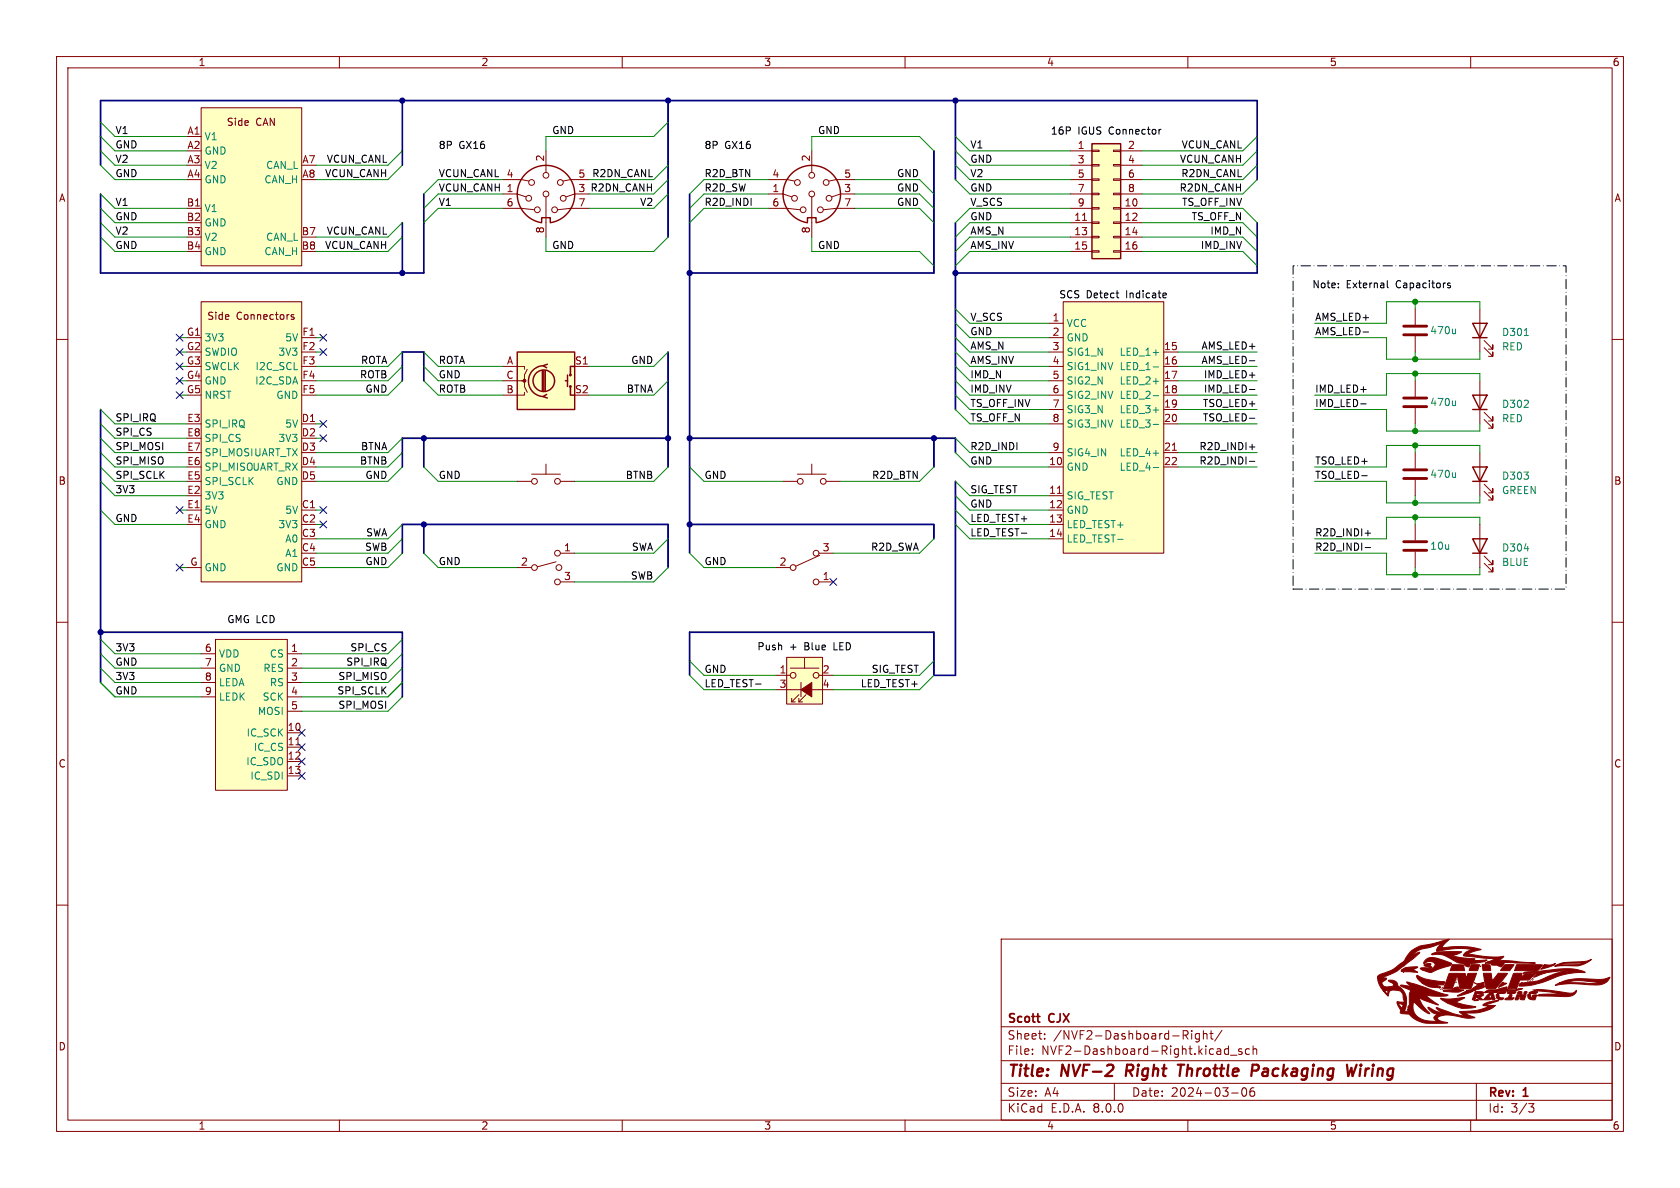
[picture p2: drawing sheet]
<svg xmlns="http://www.w3.org/2000/svg" width="297mm" height="210mm" viewBox="0 0 297 210" stroke-linecap="round" stroke-linejoin="round" font-family="sans-serif">
<path d="M0 0h297v210h-297z" fill="#fff" stroke="#fff" stroke-width=".18"/>
<g fill="none" stroke="#840000" stroke-width=".18">
<path d="M10 10h277v190h-277zM12 12h273v186h-273zM60 10v2M110 10v2M160 10v2M210 10v2M260 10v2M10 60h2M250.2 54.6v2.8M250.2 59.4v2.8M261.6 54.6v7.6M285 60h2"/>
<path d="M250.2 67.3v2.8M250.2 72.1v2.8M261.6 67.3v7.6M262.4 74.2l1.5 1.5v-.8v.8h-.8M262.4 72.9l1.5 1.5v-.7v.7h-.8M262.4 61.5l1.5 1.5v-.8v.8h-.8M262.4 60.2l1.5 1.5v-.7v.7h-.8M250.2 80v2.8M250.2 84.8v2.8M250.2 92.7v2.8M250.2 97.5v2.8M261.6 80v7.6"/>
<path d="M261.6 92.7v7.6M262.4 99.6l1.5 1.5v-.8v.8h-.8M262.4 98.3l1.5 1.5v-.7v.7h-.8M262.4 86.9l1.5 1.5v-.8v.8h-.8M262.4 85.6l1.5 1.5v-.7v.7h-.8M10 110h2M285 110h2M10 160h2M285 160h2M177 166h108v32h-108zM60 198v2M110 198v2"/>
<path d="M160 198v2M177 194.5h108M177 191.5h108M177 187.5h108M177 181.5h108M182.5 186.3v.1M182.5 185.5v.1M184.7 183.6v.1M184.7 182.8v.1M197 191.5v3M209.5 183l.5 .7M210 182.3v.5"/>
<path d="M210 198v2M210.7 182.2v.1M210.7 182.7v1M212 182.7v1.2l-.3 .3-.3-.1M212 182.8l-.4-.1-.3 .3v.4l.2 .2h.5M212.7 182.8l.3-.1 .3 .1 .1 .9M212.7 182.2v1.5M213.9 182.7h.6M214.1 182.2v1.3l.4 .2M216 182.1l-1.3 2M217.2 184.9v1.5M217.2 185.5l-.5-.1-.2 .3v.4l.1 .2h.6"/>
<path d="M217.5 186.5h1.2M217.7 193.2h1.2M219.5 185.5l-.3-.1-.2 .2v.2l.5 .2v.3h-.5M219.7 192.4l.2-.1a.81 .81 0 0 1 .6 .6 .81 .81 0 0 1-.3 .8l-.2 .1a.81 .81 0 0 1-.3-1.4zM220.9 185.5l-.4-.1-.3 .3v.4l.1 .2h.6M221.5 185.5l.2-.1 .4 .1 .1 .9M221.5 184.9v1.5M221.7 192.3a.59 .59 0 0 0-.7 .6v.6l.1 .2 .4 .1 .2-.1 .1-.5-.1-.3h-.5l-.2 .3M260 198v2M261 191.5v6.5M270.2 195.1h1l-.5 .6 .4 .1 .1 .5-.3 .3h-.4"/>
</g>
<path d="M199.1 189.3h.8M199.3 188.2l-.3 2M208.2 188.2h1.2M208.8 188.2l-.3 2M221.3 189.3h.8a.55 .55 0 0 0 .4-.5 .55 .55 0 0 0-.3-.6h-.7l-.3 2M239.8 188.2l-.7 2-.2-1.4-.6 1.4M240.5 188.9l-.2 1.3M240.6 188.2v.2M240.6 188.2l-.1 .1 .1 .1M240.6 188.2l.1 .1-.1 .1" fill="none" stroke="#840000" stroke-width=".4"/>
<path d="M260.3 57.2h2.6l-1.3 2.5zM260.3 59.7h2.6M260.3 69.9h2.6l-1.3 2.5zM260.3 72.4h2.6M260.3 95.3h2.6l-1.3 2.5zM260.3 82.6h2.6l-1.3 2.5zM260.3 97.8h2.6M260.3 85.1h2.6" fill="none" stroke="#840000" stroke-width=".25"/>
<path d="M257.3 58.2v.8M257.3 58.9l-.2 .1M269.5 59.3h.7M257.3 70.9v.8M257.3 71.6l-.2 .1M257.3 83.6v.8M257.3 84.3l-.2 .1M269.5 97h.8" fill="none" stroke="#008484" stroke-width=".18"/>
<path d="M248.2 59.2h4M248.2 57.7h4M248.2 71.9h4M248.2 70.4h4M248.2 97.3h4M248.2 95.8h4M248.2 84.6h4M248.2 83.1h4" fill="none" stroke="#840000" stroke-width=".51"/>
<path d="M188 53.3h17.7v44.5h-17.7z" fill="#ffffc2"/>
<g fill="none" stroke="#840000" stroke-width=".18">
<path d="M185.4 57.2h2.6M185.4 59.7h2.6M188 53.3h17.7v44.5h-17.7zM185.4 62.2h2.6M185.4 64.8h2.6M185.4 67.3h2.6M185.4 69.9h2.6M185.4 72.4h2.6M185.4 74.9h2.6M205.7 62.2h2.6M205.7 64.8h2.6M205.7 67.3h2.6"/>
<path d="M205.7 69.9h2.6M205.7 72.4h2.6M205.7 74.9h2.6M207.3 79.6h.7M185.4 82.6h2.6M185.4 87.6h2.6M185.4 90.2h2.6M185.4 92.7h2.6M185.4 95.3h2.6M185.4 80h2.6M186.9 87.2h.8M205.7 82.6h2.6"/>
<path d="M205.7 80h2.6"/>
</g>
<path d="M203.9 64.9h.9M203.9 69.9h.9M203.9 75h.9M197.6 95.3h.9M203.9 82.6h.9" fill="none" stroke="#008484" stroke-width=".18"/>
<path d="M197.3 51.8h.5M197.7 52.6h.1M205.8 51.8l.3 .1 .1 .2-.6 .1M206.1 52.6h-.3" fill="none" stroke="#000" stroke-width=".18"/>
<path d="M38.1 113h12.7v26.7h-12.7z" fill="#ffffc2"/>
<g fill="none" stroke="#840000" stroke-width=".18">
<path d="M35.6 115.6h2.5M35.6 118.1h2.5M38.1 113h12.7v26.7h-12.7zM50.8 115.6h2.5M50.8 118.1h2.5M35.6 120.7h2.5M35.6 123.2h2.5M50.8 129.5h2.5M50.8 132.1h2.5M50.8 134.6h2.5M50.8 137.2h2.5M50.8 120.7h2.5"/>
<path d="M50.8 123.2h2.5M50.8 125.7h2.5M52.3 131.7h.7"/>
</g>
<path d="M35.6 53.3h17.7v49.6h-17.7z" fill="#ffffc2"/>
<path d="M35.6 53.3h17.7v49.6h-17.7zM51.9 55.7l-.3-.1-.1 .2v.2l.4 .1v.3h-.4M53.3 59.7h2.6M53.3 74.9h2.6M33 90.2h2.6M53.3 90.2h2.6M33 100.3h2.6" fill="none" stroke="#840000" stroke-width=".18"/>
<path d="M35.6 19.1h17.7v27.9h-17.7z" fill="#ffffc2"/>
<g fill="none" stroke="#840000" stroke-width=".18">
<path d="M35.6 19.1h17.7v27.9h-17.7zM33 24.1h2.6M33 36.8h2.6M138.4 85.1h2.6M141 83.8h5M143.5 82v1.8M146 85.1h2.6"/>
<circle cx="141.5" cy="85.1" r=".51"/>
<circle cx="145.5" cy="85.1" r=".51"/>
</g>
<path d="M139.1 116.2h6.3v8.3h-6.3z" fill="#ffffc2"/>
<g fill="none" stroke="#840000" stroke-width=".18">
<path d="M88.9 36.8h3.3l2.3 .3M88.9 31.8h3.3l1.3 .2M88.9 34.3h2.5l1.6 .5M96.5 26.7v3.8M96.5 34.8v7.1M101.6 34.3l-1.5 .5M104.1 36.8h-3.3l-2.2 .3M104.1 31.8h-3.3l-1.2 .2M135.9 36.8h3.3l2.3 .3M135.9 31.8h3.3l1.3 .2M135.9 34.3h2.5l1.6 .5M143.5 26.7v3.8"/>
<path d="M143.5 34.8v7.1M151.1 36.8h-3.3l-2.3 .3M151.1 31.8h-3.3l-1.2 .2M151.1 34.3h-2.5l-1.5 .5M91.4 85.1h2.6M94 83.8h5.1M96.5 82v1.8M98.3 99.3l-3.3 .9M99.1 97.8h2.5M99.1 85.1h2.5M144.8 97.8h2.5M144.9 98.2l-4.2 1.9"/>
<path d="M91.4 100.3h2.6M99.1 102.9h2.5M137.2 119.4h2.5M137.2 100.3h2.5M139.1 116.2h6.3v8.3h-6.3zM139.7 118.1h5.1M142.2 116.3v1.8M144.8 119.4h2.5M144.8 102.9h2.5M137.2 121.9h10.1M140 123.4v.7h.6M141.2 123.4v.7h.7"/>
<path d="M141.2 122.8l-1.2 1.3M141.6 120.7v2.5M142.5 122.8l-1.3 1.3"/>
<circle cx="93.5" cy="35.1" r=".51"/>
<circle cx="94" cy="32.3" r=".51"/>
<circle cx="95" cy="37.1" r=".51"/>
<circle cx="96.5" cy="31" r=".51"/>
<circle cx="96.5" cy="34.3" r=".51"/>
<circle cx="98" cy="37.1" r=".51"/>
<circle cx="99.1" cy="32.3" r=".51"/>
<circle cx="99.6" cy="35.1" r=".51"/>
<circle cx="140.5" cy="35.1" r=".51"/>
<circle cx="141" cy="32.3" r=".51"/>
<circle cx="142" cy="37.1" r=".51"/>
<circle cx="143.5" cy="34.3" r=".51"/>
<circle cx="143.5" cy="31" r=".51"/>
<circle cx="145" cy="37.1" r=".51"/>
<circle cx="146.1" cy="32.3" r=".51"/>
<circle cx="146.6" cy="35.1" r=".51"/>
<circle cx="94.5" cy="85.1" r=".51"/>
<circle cx="98.6" cy="97.8" r=".51"/>
<circle cx="98.6" cy="85.1" r=".51"/>
<circle cx="144.3" cy="97.8" r=".51"/>
<circle cx="94.5" cy="100.3" r=".51"/>
<circle cx="98.6" cy="102.9" r=".51"/>
<circle cx="98.8" cy="100.3" r=".51"/>
<circle cx="140.2" cy="119.4" r=".51"/>
<circle cx="140.2" cy="100.3" r=".51"/>
<circle cx="144.3" cy="119.4" r=".51"/>
<circle cx="144.3" cy="102.9" r=".51"/>
</g>
<path d="M141.6 121.9l1.9-1.2v2.5z" fill="#840000" stroke="#840000" stroke-width=".18"/>
<path d="M95.8 39.2v-.7h1.5v.7M97.3 39.4a5.1 5.1 0 0 0 3.5-7.9 5.1 5.1 0 0 0-8.6 .1 5.1 5.1 0 0 0 3.6 7.8M142.7 39.2v-.7h1.6v.7M144.3 39.4a5.1 5.1 0 0 0 3.5-7.9 5.1 5.1 0 0 0-8.6 .1 5.1 5.1 0 0 0 3.5 7.8" fill="none" stroke="#840000" stroke-width=".25"/>
<path d="M91.4 62.2h10.2v10.2h-10.2z" fill="#ffffc2"/>
<g fill="none" stroke="#840000" stroke-width=".25">
<path d="M91.4 62.2h10.2v10.2h-10.2zM95.9 65.5v3.6M96.1 64.6a2.73 2.73 0 0 0-2.7 2.8 2.73 2.73 0 0 0 2.7 2.7M96.1 65.5v3.6M96.4 65.5v3.6M96.6 69.7l-.6 .4 .8 .3M96.8 64.4l-.8 .2 .6 .4M99.9 67.3h.4M100.3 66.3v2M100.8 68.3v1.6h.8M101.6 64.8h-.8v1.5"/>
<circle cx="96.1" cy="67.3" r="1.9"/>
<circle cx="100.8" cy="68.3" r=".13"/>
<circle cx="100.8" cy="66.3" r=".13"/>
</g>
<circle cx="92.7" cy="67.3" r=".25" fill="#840000" stroke="#840000" stroke-width=".18"/>
<path d="M88.9 64.8h3.8v.5M88.9 67.3h3.8v1l.5 1M92.7 69.3v.6h-3.8M93.2 65.3l-.5 1v1h-.5M101.6 64.8h2.5" fill="none" stroke="#840000" stroke-width=".18"/>
<path d="M193 25.4h5.1v20.3h-5.1z" fill="#ffffc2"/>
<g fill="none" stroke="#840000" stroke-width=".18">
<path d="M189.2 26.7h3.8M189.2 36.8h3.8M189.2 39.4h3.8M189.2 29.2h3.8M189.2 31.8h3.8M189.2 34.3h3.8M191.4 39h.7M193 39.2h1.3v.3h-1.3zM193 36.7h1.3v.3h-1.3zM193 34.2h1.3v.2h-1.3zM193 31.6h1.3v.3h-1.3zM193 29.1h1.3v.2h-1.3z"/>
<path d="M193 26.5h1.3v.3h-1.3zM196.8 39.2h1.3v.3h-1.3zM196.8 36.7h1.3v.3h-1.3zM196.8 34.2h1.3v.2h-1.3zM196.8 31.6h1.3v.3h-1.3zM196.8 29.1h1.3v.2h-1.3zM196.8 26.5h1.3v.3h-1.3zM198.1 26.7h3.8M198.1 36.8h3.8M198.1 39.4h3.8M198.1 29.2h3.8M198.1 31.8h3.8"/>
<path d="M198.1 34.3h3.8M189.2 41.9h3.8M189.2 44.5h3.8M193 44.3h1.3v.3h-1.3zM193 41.8h1.3v.2h-1.3zM196.8 44.3h1.3v.3h-1.3zM196.8 41.8h1.3v.2h-1.3zM198.1 41.9h3.8M198.1 44.5h3.8"/>
</g>
<path d="M193 25.4h5.1v20.3h-5.1z" fill="none" stroke="#840000" stroke-width=".25"/>
<g fill="#840000" stroke="#840000" stroke-width=".18">
<path d="M260.7 173.7l.1 .1z"/>
<path d="M260.8 173.8l.2 .1z"/>
<path d="M257.4 173.6v.1z"/>
<path d="M256.7 170.5l2 .1 .2 1h-2.5z"/>
<path d="M261.8 170.8l-.1 .1z"/>
<path d="M265.7 173.6l.1 .2z"/>
<path d="M269.5 175.3h.5a.31 .31 0 0 1-.2 .3 .31 .31 0 0 1-.4-.1z"/>
<path d="M263.4 175.4l.5-.1 .1 .3h-.8z"/>
<path d="M268.4 175.3a.41 .41 0 0 1 .7 .3h-.8z"/>
<path d="M260.8 175.3h.4a1.14 1.14 0 0 1 1.1 .2l-.2 .1h-1.4z"/>
<path d="M260.1 170.5l1.5 .1-.4 1-1.5-.1z"/>
<path d="M266 170.5l1.7 .1-.8 1h-1.6z"/>
<path d="M262 170.5h.7a.57 .57 0 0 1 .7 .1 .57 .57 0 0 1 .1 .7v.3h-1.3z"/>
<path d="M264.7 175.5a2.43 2.43 0 0 1 1.6-.2 .74 .74 0 0 1-1 .3z"/>
<path d="M264.5 175.8h.4a.64 .64 0 0 0 .9 .6h.1a.76 .76 0 0 1-1 .3 .76 .76 0 0 1-.4-.9z"/>
<path d="M266.6 175.4l.3-.1h1.1a.5 .5 0 0 1-.8 .3h-.7z"/>
<path d="M270.3 175.5a2.22 2.22 0 0 1 1.5-.2 .72 .72 0 0 1-.9 .3h-.6z"/>
<path d="M265.6 173.7l.8 .1-1.5 .8z"/>
<path d="M260.6 176.9h.4l.1-.2-.2 .1 .3-.1 .2 .1z"/>
<path d="M268.1 170.5h4.3l.3 .1-.1 .1a1.22 1.22 0 0 1-1.1 .9h-3.8z"/>
<path d="M251.8 170.6a1.17 1.17 0 0 1 1.2-.1l-.2 .1 .3 .5-1.1-.3z"/>
<path d="M266.1 176.6l.1-.1a.68 .68 0 0 0 .7-.7h.4l-.1 .6h.5a1.5 1.5 0 0 1-1.7 .3z"/>
<path d="M267.6 172.1h1.5l-.2 .7 .7-.7h1.9l-1.2 1.1-1.6 .1-.6 1.5h-1.5z"/>
<path d="M270.1 175.8h.4a.46 .46 0 0 0 .5 .5v-.1l-.1-.1a.53 .53 0 0 1 .7-.1l-.2 .7a.94 .94 0 0 1-1.3-.9z"/>
<path d="M273 170.6v-.1a2.83 2.83 0 0 0 2-.2v.1a4.9 4.9 0 0 1-2.6 .9l.3-.2z"/>
<path d="M268.2 175.8h.8l.2 .2a.37 .37 0 0 1 .6-.1l-.3 .8h-.7l-.1-.7-.3 .7h-.5z"/>
<path d="M262.9 175.9l.6-.1-.3 .5 .5 .1-.1-.6h.4l.2 .9h-.4l-.1-.2a.73 .73 0 0 1-.8 .2h-.6z"/>
<path d="M255.2 175.1l1.6-.2a.84 .84 0 0 1 1-.4 .65 .65 0 0 0 .9 .5h.1a5.5 5.5 0 0 1-3.4 .3z"/>
<path d="M262.2 172.1h1.4l.2 1.2 1.1-1.2h1.6l-1.4 1.8a1.44 1.44 0 0 1-1.8 .9h-.5l-.1-.3z"/>
<path d="M260.6 175.8h.5l-.1 .2 1.2-.2a.49 .49 0 0 1-.5 .4l.4 .5a1.2 1.2 0 0 1-1.1-.5 .49 .49 0 0 1-.7 .5z"/>
<path d="M247.7 171.5l.1-.1 .9 .1 .4-.2-1.2 .1a4.2 4.2 0 0 1 2.7-.4l-.7 .4 .7 .5-2.7-.1-.1-.1z"/>
<path d="M256.2 172.1h2.8l.2 .7 .3-.7 1.5-.1-1 2.8h-1.9l-.5-2.3-.9 2.3h-1.5z"/>
<path d="M250.5 172.4a13.4 13.4 0 0 0 4.9 1.2l-.2 .5h-1.2l-1.3-.3 2 .7a3.9 3.9 0 0 1-3.4-.8h1.3h-1.3l-.6-.6z"/>
<path d="M252.1 169.6a2.5 2.5 0 0 1 2.5 0l1.9 .7a.38 .38 0 0 1-.3 .5l-2.7 .9a1.68 1.68 0 0 1-1.8-.1l-.6-.4a3.1 3.1 0 0 1 2.1 .1l.3-.3a.52 .52 0 0 0 .2-.6 .52 .52 0 0 0-.6-.4 1.58 1.58 0 0 0-1.4 .4l.1-.4z"/>
<path d="M254.7 176.5a16.4 16.4 0 0 0 4.2-.2v.1l-1.5 .8 1.2 .3 2.3 .5a6.5 6.5 0 0 1-5.4-.9l-.6-.4z"/>
<path d="M274.9 170.8l.4-.2 3.9-.1 .9-.3h-.2a19.8 19.8 0 0 0-4.6 .4l1.4-.5 3.5 .1-3.5-.1 3.5-.1 1.1-.4a4.4 4.4 0 0 1-3.3 1.1z"/>
<path d="M271.2 175a34.2 34.2 0 0 1 6.5 .6l.5-.1 .5-.4a1.42 1.42 0 0 1-1.7 1.1l-5.2-.2a2.25 2.25 0 0 1 1.7-.3l2.8 .1-1.9-.4z"/>
<path d="M257.7 176l1.6-.8h.9h-.9l.3-.2a1.28 1.28 0 0 0 1.1-.5l.5-.4-.1-.2 1.2-.2 .1 .6a1 1 0 0 1-1 .6l-.9 .2a6.4 6.4 0 0 1-2.8 1z"/>
<path d="M253.1 168.6a13.4 13.4 0 0 1 5.2-.4l.1 .1-.5 .3-1.3 .4 4.2 .5-.7 .3 2.8-.1-.7 .3-1.6 .3a.66 .66 0 0 0-.9 .6h-.1a.73 .73 0 0 1-.8-.6 4.2 4.2 0 0 1-2.7-1 4.4 4.4 0 0 0-3-.5z"/>
<path d="M275 174.1l.7-.3 2.7-.1a16.2 16.2 0 0 0 4.5 0l-.7-.1a13.1 13.1 0 0 0-4.9 0l-.6 .2h-1a11 11 0 0 1 6.1-.7 4.8 4.8 0 0 0 2.8-.4 2.57 2.57 0 0 1-3 1.4 20.3 20.3 0 0 0-6.6 .1z"/>
<path d="M262.4 175.4h.6l-.4-.1a1.45 1.45 0 0 1 1.5-.3l2.3-.5v.5h.9a.92 .92 0 0 0 1-.2h.9l-2.7 .5-.1-.1a3.2 3.2 0 0 0-2.1 .2h-.1l-.1-.2 .6 .1-.6-.1a.89 .89 0 0 0-1.1 .3z"/>
<path d="M269.4 172l.7-.2 2.4-.2a21.8 21.8 0 0 1 6.6-.1l.5 .1a.48 .48 0 0 1 .6 .3 14.2 14.2 0 0 0-7.1 1.6l-.7 .3a10.6 10.6 0 0 1-3.9 .5 .68 .68 0 0 1 .6-.6l-.1 .1 1.3-.2a6.7 6.7 0 0 0 3.7-1.1l1.9-.7 1.6-.2-.5-.1a12.7 12.7 0 0 0-4.5 .8l-1.4 .4 .5-.5v-.2l-1.1-.1a1.29 1.29 0 0 0-1.2 .2z"/>
<path d="M243.6 172.5l.9-.4a8.5 8.5 0 0 0 3.9-2.5 4.9 4.9 0 0 1 4.4-2.7l1.2-.3 1.1 .1-1.1-.1 2.2-.6-1.1 1.1-.2 .4h.3a14.9 14.9 0 0 1 6.7 .3l-1.3 .4-1.1 .4 .2 .1a21 21 0 0 0 6.2 .4l-.4 .3-.9 .6a16.9 16.9 0 0 1 5 .1l1.8 .1h-3.4h-.4v-.1h.1h-.1a2.44 2.44 0 0 1-1.7 0h-.9l.9 .3a.59 .59 0 0 1-.9 .4l-.2-.1h.3l-1.3-.1-.4-.3h-.9l.5-.2h4.4h-4.4l.1-.1 5.6 .1h-.7h.1l-.3-.1h-4.7l1.6-.6h-2.3l-3.7-.5a2.03 2.03 0 0 1 2-1.1 18 18 0 0 0-6.7 .4 1.76 1.76 0 0 1 1-1.5l-2.4 .8a4.5 4.5 0 0 0-3.3 1.7l1-.7 .7-.1-.9 .9-2.2 1.7a11.7 11.7 0 0 1-3.4 1.8l.6 .2-.8 .6a.93 .93 0 0 0 1.4 .8l.5-.1 .2-.3-1-.6a1.24 1.24 0 0 1 1.8 .9 3.5 3.5 0 0 1 1.1 4.5l1-.2-.5-.1 .3-.4h-.2l.3-.5v-1.8l.2-.7-1.8-.9 .3-.1 1.5 .3-.7-.7v-.1l7.3 2.3a10.1 10.1 0 0 1-3.9 0l2.2 1.8-3.4-1.2a7.1 7.1 0 0 0 1.9 2.7 7.1 7.1 0 0 1-2.9-2.1 2.48 2.48 0 0 0 2.3 3.3l1.9 .2-.6-.6a.72 .72 0 0 1 .7-.6 2.25 2.25 0 0 1-1.8-1.4l.2 .1a4.2 4.2 0 0 0 2.6 .9 1.38 1.38 0 0 1-1.3-.9l3.1 1.1 2 .5-.9-.9a11.2 11.2 0 0 0 5.1-.9l-1.1-.2a5.2 5.2 0 0 1 2.9-.8l-2.4 .7 1.8 .1-.3 .3a8.7 8.7 0 0 1-5.1 1.1l1.7 .8-1.3 .1-1.4-.3a4.8 4.8 0 0 0-3.8 .1l-.1 .2a1.79 1.79 0 0 0 1.7 .7l.1 .1-2.2 .1a5.2 5.2 0 0 1-4.6-1.6l-1.2-.1-.4-.2a.85 .85 0 0 0-.3-1l-.2-.6h.2l.6 .8 .3-.6-.8-.3-.3 .1v-.3h1.3l-.2-.5a1.38 1.38 0 0 0-1.7-1.6 .89 .89 0 0 0-1 1.1l-.9-.9h.3l.5 .5a.37 .37 0 0 0 .1-.4 .37 .37 0 0 0-.4-.2l-.5 .1a3.2 3.2 0 0 1-.9-2.7z"/>
</g>
<g fill="none" stroke="#000" stroke-width=".18">
<path d="M204.9 22.9v.8M205.3 22.9l-.4 .2M236.6 50.8v.1M236.6 50.1v.1M241 58.7h.9M245.3 49.6v1.1l.1 .2M256.4 50.1l-.3-.1-.2 .2 .1 .2 .4 .1v.3h-.5M220.9 68.9h.9M220.9 73.9h.9M220.9 79h.9M220.9 63.8h.9M240.6 71.4h.9"/>
<path d="M180.6 94.3h.9M220.9 81.6h.9M240.7 84.1h1M241.3 94.3h1M241.3 96.8h1M133.6 120.9h.9"/>
</g>
<path d="M228.6 47h48.3v57.1h-48.3z" fill="none" stroke="#000" stroke-width=".18" stroke-dasharray="1.7 .6 0 .6"/>
<g fill="none" stroke="#000084" stroke-width=".3">
<path d="M71.1 17.8v11.4M118.1 17.8v24.1M168.9 17.8v14M17.8 29.2v-11.4h204.4v14M17.8 34.3v14h57.1v-14M71.1 39.4v8.9M121.9 34.3v63.5M165.1 26.7v21.6h-43.2M168.9 39.4v33M222.2 39.4v8.9h-53.3M17.8 72.4v48.3M71.1 67.3v-5.1h3.8v5.1"/>
<path d="M74.9 77.5v5.1M118.1 77.5h-47v5.1M118.1 62.2v20.4M121.9 77.5h47v2.5M165.1 77.5v5.1M71.1 97.8v-5.1h47v7.6M74.9 92.7v5.1M121.9 92.7h43.2v2.6M168.9 85.1v34.3h-3.8v-7.6h-43.2v7.6M17.8 111.8h53.3v11.4"/>
</g>
<g fill="none" stroke="#008400" stroke-width=".18">
<path d="M17.8 39.4l2.5 2.5h12.7M17.8 21.6l2.5 2.5h12.7M17.8 24.1l2.5 2.6h12.7M17.8 36.8l2.5 2.6h12.7M17.8 26.7l2.5 2.5h12.7M17.8 34.3l2.5 2.5h12.7M17.8 29.2l2.5 2.6h12.7M71.1 39.4l-2.5 2.5h-12.7M71.1 26.7l-2.5 2.5h-12.7M71.1 29.2l-2.5 2.6h-12.7M88.9 36.8h-11.4l-2.6 2.6M88.9 31.8h-11.4l-2.6 2.5"/>
<path d="M88.9 34.3h-11.4l-2.6 2.5M118.1 21.6l-2.5 2.5h-19.1v2.6M118.1 34.3l-2.5 2.5h-11.5M118.1 29.2l-2.5 2.6h-11.5M118.1 31.8l-2.5 2.5h-11.5M135.9 36.8h-11.4l-2.6 2.6M135.9 31.8h-11.4l-2.6 2.5M135.9 34.3h-11.4l-2.6 2.5M143.5 26.7v-2.6h19.1l2.5 2.6M151.1 36.8h11.5l2.5 2.6M151.1 31.8h11.5l2.5 2.5M151.1 34.3h11.5l2.5 2.5"/>
<path d="M168.9 24.1l2.5 2.6h17.8M168.9 26.7l2.5 2.5h17.8M168.9 29.2l2.5 2.6h17.8M168.9 31.8l2.5 2.5h17.8M189.2 39.4h-17.8l-2.5 2.5M189.2 36.8h-17.8l-2.5 2.6M201.9 39.4h17.8l2.5 2.5M201.9 36.8h17.8l2.5 2.6M222.2 24.1l-2.5 2.6h-17.8M222.2 26.7l-2.5 2.5h-17.8M222.2 29.2l-2.5 2.6h-17.8M222.2 31.8l-2.5 2.5h-17.8"/>
<path d="M17.8 41.9l2.5 2.6h12.7M31.7 59.7h1.3M55.9 59.7h1.2M71.1 41.9l-2.5 2.6h-12.7M96.5 41.9v2.6h19.1l2.5-2.6M143.5 41.9v2.6h19.1l2.5 2.5M168.9 57.2l2.5 2.5h14M168.9 59.7l2.5 2.5h14M168.9 54.6l2.5 2.6h14M189.2 41.9h-17.8l-2.5 2.6M189.2 44.5h-17.8l-2.5 2.5M201.9 41.9h17.8l2.5 2.6"/>
<path d="M201.9 44.5h17.8l2.5 2.5M232.4 59.7h12.7v3.8h16.5v-1.3M250.2 53.3v1.3M261.6 54.6v-1.3h-16.5v3.9h-12.7M17.8 77.5l2.5 2.5h12.7M17.8 74.9l2.5 2.6h12.7M17.8 72.4l2.5 2.5h12.7M31.7 67.3h1.3M31.7 69.9h1.3M31.7 64.8h1.3M31.7 62.2h1.3M55.9 77.5h1.2"/>
<path d="M55.9 74.9h1.2M55.9 62.2h1.2M71.1 77.5l-2.5 2.5h-12.7M71.1 64.8l-2.5 2.5h-12.7M71.1 67.3l-2.5 2.6h-12.7M71.1 62.2l-2.5 2.6h-12.7M74.9 64.8l2.6 2.5h11.4M74.9 67.3l2.6 2.6h11.4M74.9 62.2l2.6 2.6h11.4M118.1 67.3l-2.5 2.6h-11.5M118.1 62.2l-2.5 2.6h-11.5M168.9 77.5l2.5 2.5h14"/>
<path d="M168.9 72.4l2.5 2.5h14M168.9 64.8l2.5 2.5h14M168.9 69.9l2.5 2.5h14M168.9 67.3l2.5 2.6h14M168.9 62.2l2.5 2.6h14M208.3 74.9h13.9M208.3 67.3h13.9M208.3 72.4h13.9M208.3 69.9h13.9M208.3 64.8h13.9M208.3 62.2h13.9M232.4 72.4h12.7v3.8h16.5v-1.3"/>
<path d="M250.2 62.2v1.3M250.2 66v1.3M250.2 74.9v1.3M250.2 78.7v1.3M261.6 67.3v-1.3h-16.5v3.9h-12.7M17.8 82.6l2.5 2.5h12.7M17.8 85.1l2.5 2.5h12.7M17.8 80l2.5 2.6h12.7M17.8 90.2l2.5 2.5h12.7M31.7 90.2h1.3M55.9 90.2h1.2M55.9 92.7h1.2"/>
<path d="M71.1 95.3l-2.5 2.5h-12.7M71.1 92.7l-2.5 2.6h-12.7M71.1 82.6l-2.5 2.5h-12.7M71.1 80l-2.5 2.6h-12.7M71.1 97.8l-2.5 2.5h-12.7M74.9 82.6l2.6 2.5h13.9M74.9 97.8l2.6 2.5h13.9M118.1 95.3l-2.5 2.5h-14M118.1 82.6l-2.5 2.5h-14M121.9 82.6l2.6 2.5h13.9M121.9 97.8l2.6 2.5h12.7M165.1 95.3l-2.5 2.5h-15.3"/>
<path d="M165.1 82.6l-2.5 2.5h-14M168.9 92.7l2.5 2.6h14M168.9 85.1l2.5 2.5h14M168.9 87.6l2.5 2.6h14M168.9 80l2.5 2.6h14M168.9 90.2l2.5 2.5h14M208.3 80h13.9M208.3 82.6h13.9M232.4 97.8h12.7v3.8h16.5v-1.3M232.4 85.1h12.7v3.8h16.5v-1.3M250.2 87.6v1.3M250.2 91.4v1.3"/>
<path d="M261.6 92.7v-1.3h-16.5v3.9h-12.7M261.6 80v-1.3h-16.5v3.9h-12.7M17.8 113l2.5 2.6h15.3M17.8 118.1l2.5 2.6h15.3M17.8 115.6l2.5 2.5h15.3M31.7 100.3h1.3M71.1 113l-2.5 2.6h-15.3M71.1 118.1l-2.5 2.6h-15.3M71.1 115.6l-2.5 2.5h-15.3M118.1 100.3l-2.5 2.6h-14M121.9 119.4l2.6 2.5h12.7M121.9 116.8l2.6 2.6h12.7"/>
<path d="M165.1 119.4l-2.5 2.5h-15.3M165.1 116.8l-2.5 2.6h-15.3M250.2 100.3v1.3M17.8 120.7l2.5 2.5h15.3M71.1 123.2l-2.5 2.5h-15.3M71.1 120.7l-2.5 2.5h-15.3"/>
</g>
<g fill="none" stroke="#000084" stroke-width=".18">
<path d="M31.1 59.1l1.3 1.2M32.4 59.1l-1.3 1.2M56.5 59.1l1.3 1.2M57.8 59.1l-1.3 1.2M31.1 69.2l1.3 1.3M31.1 66.7l1.3 1.2M31.1 64.2l1.3 1.2M31.1 61.6l1.3 1.2M32.4 69.2l-1.3 1.3M32.4 66.7l-1.3 1.2M32.4 64.2l-1.3 1.2M32.4 61.6l-1.3 1.2"/>
<path d="M56.5 76.9l1.3 1.2M56.5 74.3l1.3 1.2M56.5 61.6l1.3 1.2M57.8 76.9l-1.3 1.2M57.8 74.3l-1.3 1.2M57.8 61.6l-1.3 1.2M31.1 99.7l1.3 1.2M31.1 89.6l1.3 1.2M32.4 99.7l-1.3 1.2M32.4 89.6l-1.3 1.2M56.5 89.6l1.3 1.2M56.5 92.1l1.3 1.2"/>
<path d="M57.8 89.6l-1.3 1.2M57.8 92.1l-1.3 1.2M146.7 102.3l1.2 1.2M147.9 102.3l-1.2 1.2M52.7 134l1.2 1.2M52.7 131.5l1.2 1.2M52.7 128.9l1.2 1.2M52.7 136.6l1.2 1.2M53.9 134l-1.2 1.2M53.9 131.5l-1.2 1.2M53.9 128.9l-1.2 1.2M53.9 136.6l-1.2 1.2"/>
</g>
<g fill="#000084" stroke="#000084" stroke-width=".18">
<circle cx="168.9" cy="17.8" r=".46"/>
<circle cx="121.9" cy="92.7" r=".46"/>
<circle cx="165.1" cy="77.5" r=".46"/>
<circle cx="121.9" cy="77.5" r=".46"/>
<circle cx="118.1" cy="77.5" r=".46"/>
<circle cx="168.9" cy="48.3" r=".46"/>
<circle cx="17.8" cy="111.8" r=".46"/>
<circle cx="74.9" cy="77.5" r=".46"/>
<circle cx="74.9" cy="92.7" r=".46"/>
<circle cx="71.1" cy="48.3" r=".46"/>
<circle cx="71.1" cy="17.8" r=".46"/>
<circle cx="118.1" cy="17.8" r=".46"/>
<circle cx="121.9" cy="48.3" r=".46"/>
</g>
<g fill="#008400" stroke="#008400" stroke-width=".18">
<circle cx="250.2" cy="66" r=".46"/>
<circle cx="250.2" cy="63.5" r=".46"/>
<circle cx="250.2" cy="53.3" r=".46"/>
<circle cx="250.2" cy="78.7" r=".46"/>
<circle cx="250.2" cy="88.9" r=".46"/>
<circle cx="250.2" cy="101.6" r=".46"/>
<circle cx="250.2" cy="91.4" r=".46"/>
<circle cx="250.2" cy="76.2" r=".46"/>
</g>
<g font-size="2.8" fill="#840000">
<text x="178" y="190.9">Title:</text>
<text x="187.7" y="190.9">NVF-2</text>
<text x="199.9" y="190.9">Right</text>
<text x="209.9" y="190.9">Throttle</text>
<text x="223.7" y="190.9">Packaging</text>
<text x="241.3" y="190.9">Wiring</text>
</g>
<g font-size="2.1" fill="#840000">
<text x="178" y="184">Sheet:</text>
<text x="178" y="181.2">Scott</text>
<text x="185.5" y="181.2">CJX</text>
<text x="186.2" y="184">/NVF2-Dashboard-Right/</text>
<text x="178" y="186.7">File:</text>
<text x="184.1" y="186.7">NVF2-Dashboard-Right.kicad_sch</text>
<text x="178" y="196.9">KiCad</text>
<text x="178" y="194.1">Size:</text>
<text x="184.7" y="194.1">A4</text>
<text x="185.7" y="196.9">E.D.A.</text>
<text x="193.3" y="196.9">8.0.0</text>
<text x="200" y="194.1">Date:</text>
<text x="207" y="194.1">2024-03-06</text>
<text x="263" y="194.3">Rev:</text>
<text x="263" y="196.9">Id:</text>
<text x="267.1" y="196.9">3/3</text>
<text x="269.4" y="194.3">1</text>
</g>
<g font-size="1.8" fill="#840000">
<text x="35" y="11.9">1</text>
<text x="85" y="11.9">2</text>
<text x="135" y="11.9">3</text>
<text x="185" y="11.9">4</text>
<text x="235" y="11.9">5</text>
<text x="285" y="11.9">6</text>
<text x="33" y="23.9">A1</text>
<text x="40" y="22.5">Side</text>
<text x="45.2" y="22.5">CAN</text>
<text x="33" y="26.4">A2</text>
<text x="33" y="29">A3</text>
<text x="53.4" y="29">A7</text>
<text x="96.3" y="28.6" transform="rotate(-90 96.3 28.6)">2</text>
<text x="143.3" y="28.6" transform="rotate(-90 143.3 28.6)">2</text>
<text x="190.4" y="26.4">1</text>
<text x="190.4" y="29">3</text>
<text x="199.3" y="26.4">2</text>
<text x="199.3" y="29">4</text>
<text x="10.3" y="35.9">A</text>
<text x="33" y="31.5">A4</text>
<text x="53.4" y="31.5">A8</text>
<text x="89.5" y="31.5">4</text>
<text x="102.2" y="31.5">5</text>
<text x="136.5" y="34">1</text>
<text x="136.5" y="31.5">4</text>
<text x="149.2" y="34">3</text>
<text x="149.2" y="31.5">5</text>
<text x="190.4" y="31.5">5</text>
<text x="190.4" y="34">7</text>
<text x="199.3" y="31.5">6</text>
<text x="199.3" y="34">8</text>
<text x="285.3" y="35.9">A</text>
<text x="32.9" y="36.6">B1</text>
<text x="32.9" y="39.1">B2</text>
<text x="32.9" y="41.7">B3</text>
<text x="53.3" y="41.7">B7</text>
<text x="89.5" y="36.6">6</text>
<text x="96.3" y="41.3" transform="rotate(-90 96.3 41.3)">8</text>
<text x="102.2" y="36.6">7</text>
<text x="136.5" y="36.6">6</text>
<text x="143.3" y="41.3" transform="rotate(-90 143.3 41.3)">8</text>
<text x="149.2" y="36.6">7</text>
<text x="189.8" y="39.1">11</text>
<text x="189.8" y="41.7">13</text>
<text x="190.4" y="36.6">9</text>
<text x="198.7" y="36.6">10</text>
<text x="198.7" y="39.1">12</text>
<text x="198.7" y="41.7">14</text>
<text x="32.9" y="44.2">B4</text>
<text x="53.3" y="44.2">B8</text>
<text x="189.8" y="44.2">15</text>
<text x="198.7" y="44.2">16</text>
<text x="32.9" y="59.4">G1</text>
<text x="36.5" y="56.8">Side</text>
<text x="41.8" y="56.8">Connectors</text>
<text x="53.4" y="59.4">F1</text>
<text x="186" y="56.9">1</text>
<text x="186" y="59.4">2</text>
<text x="32.9" y="62">G2</text>
<text x="32.9" y="64.5">G3</text>
<text x="53.4" y="62">F2</text>
<text x="53.4" y="64.5">F3</text>
<text x="89.5" y="64.5">A</text>
<text x="101.6" y="64.5">S1</text>
<text x="186" y="62">3</text>
<text x="186" y="64.5">4</text>
<text x="205.7" y="62">15</text>
<text x="205.7" y="64.5">16</text>
<text x="32.9" y="67.1">G4</text>
<text x="32.9" y="69.6">G5</text>
<text x="53.4" y="67.1">F4</text>
<text x="53.4" y="69.6">F5</text>
<text x="89.4" y="69.6">B</text>
<text x="89.4" y="67.1">C</text>
<text x="101.6" y="69.6">S2</text>
<text x="186" y="67.1">5</text>
<text x="186" y="69.6">6</text>
<text x="205.7" y="67.1">17</text>
<text x="205.7" y="69.6">18</text>
<text x="33" y="74.7">E3</text>
<text x="33" y="77.2">E8</text>
<text x="53.3" y="74.7">D1</text>
<text x="53.3" y="77.2">D2</text>
<text x="186" y="72.1">7</text>
<text x="186" y="74.7">8</text>
<text x="205.7" y="72.1">19</text>
<text x="205.7" y="74.7">20</text>
<text x="33" y="82.3">E6</text>
<text x="33" y="79.8">E7</text>
<text x="53.3" y="79.8">D3</text>
<text x="53.3" y="82.3">D4</text>
<text x="185.4" y="82.3">10</text>
<text x="186" y="79.8">9</text>
<text x="205.7" y="79.8">21</text>
<text x="205.7" y="82.3">22</text>
<text x="10.3" y="85.9">B</text>
<text x="33" y="89.9">E1</text>
<text x="33" y="87.4">E2</text>
<text x="33" y="84.8">E5</text>
<text x="53.3" y="89.9">C1</text>
<text x="53.3" y="84.8">D5</text>
<text x="185.4" y="87.4">11</text>
<text x="185.4" y="89.9">12</text>
<text x="285.3" y="85.9">B</text>
<text x="33" y="92.5">E4</text>
<text x="53.3" y="92.5">C2</text>
<text x="53.3" y="95">C3</text>
<text x="185.4" y="92.5">13</text>
<text x="185.4" y="95">14</text>
<text x="33.6" y="100.1">G</text>
<text x="53.3" y="97.5">C4</text>
<text x="53.3" y="100.1">C5</text>
<text x="92" y="100.1">2</text>
<text x="99.6" y="97.5">1</text>
<text x="137.7" y="100.1">2</text>
<text x="145.3" y="97.5">3</text>
<text x="99.6" y="102.6">3</text>
<text x="145.3" y="102.6">1</text>
<text x="36.1" y="115.3">6</text>
<text x="36.1" y="117.9">7</text>
<text x="51.4" y="115.3">1</text>
<text x="51.4" y="117.9">2</text>
<text x="137.7" y="119.1">1</text>
<text x="145.3" y="119.1">2</text>
<text x="36.1" y="120.4">8</text>
<text x="36.1" y="122.9">9</text>
<text x="51.4" y="120.4">3</text>
<text x="51.4" y="122.9">4</text>
<text x="51.4" y="125.5">5</text>
<text x="137.7" y="121.7">3</text>
<text x="145.3" y="121.7">4</text>
<text x="50.8" y="129.3">10</text>
<text x="50.8" y="131.8">11</text>
<text x="10.3" y="135.9">C</text>
<text x="50.8" y="134.4">12</text>
<text x="50.8" y="136.9">13</text>
<text x="285.3" y="135.9">C</text>
<text x="10.3" y="185.9">D</text>
<text x="285.3" y="185.9">D</text>
<text x="35" y="199.9">1</text>
<text x="85" y="199.9">2</text>
<text x="135" y="199.9">3</text>
<text x="185" y="199.9">4</text>
<text x="235" y="199.9">5</text>
<text x="285" y="199.9">6</text>
</g>
<g font-size="1.8">
<text x="20.3" y="23.8">V1</text>
<text x="97.5" y="23.8">GND</text>
<text x="144.5" y="23.8">GND</text>
<text x="185.7" y="23.9">16P</text>
<text x="190.5" y="23.9">IGUS</text>
<text x="196.1" y="23.9">Connector</text>
<text x="20.3" y="26.3">GND</text>
<text x="20.3" y="28.9">V2</text>
<text x="57.7" y="28.9">VCUN_CANL</text>
<text x="77.5" y="26.4">8P</text>
<text x="81.1" y="26.4">GX16</text>
<text x="124.5" y="26.4">8P</text>
<text x="128.1" y="26.4">GX16</text>
<text x="171.4" y="26.3">V1</text>
<text x="171.4" y="28.9">GND</text>
<text x="208.5" y="28.9">VCUN_CANH</text>
<text x="208.8" y="26.3">VCUN_CANL</text>
<text x="20.3" y="31.4">GND</text>
<text x="57.4" y="31.4">VCUN_CANH</text>
<text x="77.5" y="33.9">VCUN_CANH 1</text>
<text x="77.5" y="31.4">VCUN_CANL</text>
<text x="102.2" y="34">3 R2DN_CANH</text>
<text x="104.6" y="31.4">R2DN_CANL</text>
<text x="124.5" y="33.9">R2D_SW</text>
<text x="124.5" y="31.4">R2D_BTN</text>
<text x="158.5" y="31.4">GND</text>
<text x="158.5" y="33.9">GND</text>
<text x="171.4" y="31.4">V2</text>
<text x="171.4" y="33.9">GND</text>
<text x="208.4" y="33.9">R2DN_CANH</text>
<text x="208.7" y="31.4">R2DN_CANL</text>
<text x="20.3" y="36.5">V1</text>
<text x="20.3" y="41.6">V2</text>
<text x="20.3" y="39">GND</text>
<text x="57.7" y="41.6">VCUN_CANL</text>
<text x="77.5" y="36.5">V1</text>
<text x="113.1" y="36.5">V2</text>
<text x="124.5" y="36.5">R2D_INDI</text>
<text x="158.5" y="36.5">GND</text>
<text x="171.4" y="39">GND</text>
<text x="171.4" y="41.6">AMS_N</text>
<text x="171.4" y="36.5">V_SCS</text>
<text x="208.9" y="36.5">TS_OFF_INV</text>
<text x="210.6" y="39">TS_OFF_N</text>
<text x="213.9" y="41.6">IMD_N</text>
<text x="20.3" y="44.1">GND</text>
<text x="57.4" y="44.1">VCUN_CANH</text>
<text x="97.5" y="44.1">GND</text>
<text x="144.5" y="44.1">GND</text>
<text x="171.4" y="44.1">AMS_INV</text>
<text x="212.2" y="44.1">IMD_INV</text>
<text x="187.2" y="52.9">SCS Detect</text>
<text x="199.2" y="52.9">Indicate</text>
<text x="231.9" y="51.2">Note:</text>
<text x="238" y="51.2">External</text>
<text x="246.9" y="51.2">Capacitors</text>
<text x="171.4" y="59.3">GND</text>
<text x="171.4" y="56.8">V_SCS</text>
<text x="232.4" y="59.3">AMS_LED-</text>
<text x="232.4" y="56.8">AMS_LED+</text>
<text x="63.7" y="64.4">ROTA</text>
<text x="77.5" y="64.4">ROTA</text>
<text x="111.5" y="64.4">GND</text>
<text x="171.4" y="61.9">AMS_N</text>
<text x="171.4" y="64.4">AMS_INV</text>
<text x="212.3" y="61.9">AMS_LED+</text>
<text x="212.3" y="64.4">AMS_LED-</text>
<text x="63.5" y="67">ROTB</text>
<text x="64.5" y="69.5">GND</text>
<text x="77.5" y="67">GND</text>
<text x="77.5" y="69.5">ROTB</text>
<text x="110.7" y="69.5">BTNA</text>
<text x="171.4" y="69.5">IMD_INV</text>
<text x="171.4" y="67">IMD_N</text>
<text x="212.7" y="69.5">IMD_LED-</text>
<text x="212.7" y="67">IMD_LED+</text>
<text x="232.4" y="69.5">IMD_LED+</text>
<text x="20.3" y="77.1">SPI_CS</text>
<text x="20.3" y="74.6">SPI_IRQ</text>
<text x="171.4" y="72">TS_OFF_INV</text>
<text x="171.4" y="74.6">TS_OFF_N</text>
<text x="212.6" y="72">TSO_LED+</text>
<text x="212.6" y="74.6">TSO_LED-</text>
<text x="232.4" y="72">IMD_LED-</text>
<text x="20.3" y="82.2">SPI_MISO</text>
<text x="20.3" y="79.7">SPI_MOSI</text>
<text x="63.5" y="82.2">BTNB</text>
<text x="63.7" y="79.7">BTNA</text>
<text x="171.4" y="79.7">R2D_INDI</text>
<text x="171.4" y="82.2">GND</text>
<text x="211.9" y="79.7">R2D_INDI+</text>
<text x="211.9" y="82.2">R2D_INDI-</text>
<text x="232.4" y="82.2">TSO_LED+</text>
<text x="20.3" y="84.7">SPI_SCLK</text>
<text x="20.3" y="87.3">3V3</text>
<text x="64.5" y="84.7">GND</text>
<text x="77.5" y="84.7">GND</text>
<text x="110.5" y="84.7">BTNB</text>
<text x="124.5" y="84.7">GND</text>
<text x="154.1" y="84.7">R2D_BTN</text>
<text x="171.4" y="87.3">SIG_TEST</text>
<text x="171.4" y="89.8">GND</text>
<text x="232.4" y="84.7">TSO_LED-</text>
<text x="20.3" y="92.4">GND</text>
<text x="64.6" y="94.9">SWA</text>
<text x="171.4" y="94.9">LED_TEST-</text>
<text x="171.4" y="92.4">LED_TEST+</text>
<text x="232.4" y="94.9">R2D_INDI+</text>
<text x="64.4" y="97.4">SWB</text>
<text x="64.5" y="100">GND</text>
<text x="77.5" y="100">GND</text>
<text x="111.6" y="97.4">SWA</text>
<text x="124.5" y="100">GND</text>
<text x="153.9" y="97.4">R2D_SWA</text>
<text x="232.4" y="97.4">R2D_INDI-</text>
<text x="111.4" y="102.5">SWB</text>
<text x="40.1" y="110.2">GMG LCD</text>
<text x="20.3" y="117.8">GND</text>
<text x="20.3" y="115.2">3V3</text>
<text x="61.1" y="117.8">SPI_IRQ</text>
<text x="61.8" y="115.2">SPI_CS</text>
<text x="124.5" y="119">GND</text>
<text x="133.8" y="115.2">Push</text>
<text x="139.6" y="115.2">+</text>
<text x="142.3" y="115.2">Blue</text>
<text x="147.6" y="115.2">LED</text>
<text x="154" y="119">SIG_TEST</text>
<text x="20.3" y="120.3">3V3</text>
<text x="20.3" y="122.8">GND</text>
<text x="59.5" y="122.8">SPI_SCLK</text>
<text x="59.7" y="120.3">SPI_MISO</text>
<text x="59.7" y="125.4">SPI_MOSI</text>
<text x="124.5" y="121.6">LED_TEST-</text>
<text x="152.1" y="121.6">LED_TEST+</text>
</g>
<g font-size="1.8" fill="#008484">
<text x="36.1" y="25">V1</text>
<text x="36.1" y="27.5">GND</text>
<text x="36.1" y="30.1">V2</text>
<text x="36.1" y="32.6">GND</text>
<text x="46.6" y="32.6">CAN_H</text>
<text x="46.9" y="30.1">CAN_L</text>
<text x="36.1" y="37.7">V1</text>
<text x="36.1" y="40.2">GND</text>
<text x="36.1" y="42.8">V2</text>
<text x="36.1" y="45.3">GND</text>
<text x="46.6" y="45.3">CAN_H</text>
<text x="46.9" y="42.8">CAN_L</text>
<text x="188.5" y="58">VCC</text>
<text x="252.7" y="59.3">470u</text>
<text x="265.4" y="59.6">D301</text>
<text x="36.1" y="60.6">3V3</text>
<text x="36.1" y="63.1">SWDIO</text>
<text x="36.1" y="65.6">SWCLK</text>
<text x="45.1" y="65.6">I2C_SCL</text>
<text x="49.1" y="63.1">3V3</text>
<text x="50.3" y="60.6">5V</text>
<text x="188.5" y="60.6">GND</text>
<text x="188.5" y="63.1">SIG1_N</text>
<text x="188.5" y="65.6">SIG1_INV</text>
<text x="197.8" y="63.1">LED_1+</text>
<text x="197.8" y="65.6">LED_1-</text>
<text x="265.4" y="62.1">RED</text>
<text x="36.1" y="68.2">GND</text>
<text x="36.1" y="70.7">NRST</text>
<text x="45" y="68.2">I2C_SDA</text>
<text x="48.8" y="70.7">GND</text>
<text x="188.5" y="68.2">SIG2_N</text>
<text x="188.5" y="70.7">SIG2_INV</text>
<text x="197.8" y="68.2">LED_2+</text>
<text x="197.8" y="70.7">LED_2-</text>
<text x="252.7" y="72">470u</text>
<text x="36.1" y="75.8">SPI_IRQ</text>
<text x="50.3" y="75.8">5V</text>
<text x="188.5" y="73.3">SIG3_N</text>
<text x="188.5" y="75.8">SIG3_INV</text>
<text x="197.8" y="73.3">LED_3+</text>
<text x="197.8" y="75.8">LED_3-</text>
<text x="265.4" y="72.3">D302</text>
<text x="265.4" y="74.8">RED</text>
<text x="36.1" y="83.4">SPI_MISOUART_RX</text>
<text x="36.1" y="80.9">SPI_MOSI UART_TX</text>
<text x="36.1" y="78.3">SPI_CS</text>
<text x="49.1" y="78.3">3V3</text>
<text x="188.5" y="83.4">GND</text>
<text x="188.5" y="80.9">SIG4_IN</text>
<text x="197.8" y="80.9">LED_4+</text>
<text x="197.8" y="83.4">LED_4-</text>
<text x="36.1" y="88.5">3V3</text>
<text x="36.1" y="86">SPI_SCLK</text>
<text x="48.8" y="86">GND</text>
<text x="188.5" y="88.5">SIG_TEST</text>
<text x="252.7" y="84.7">470u</text>
<text x="265.4" y="85">D303</text>
<text x="265.4" y="87.5">GREEN</text>
<text x="36.1" y="91">5V</text>
<text x="36.1" y="93.6">GND</text>
<text x="49.1" y="93.6">3V3</text>
<text x="50.3" y="91">5V</text>
<text x="188.5" y="91">GND</text>
<text x="188.5" y="93.6">LED_TEST+</text>
<text x="36.1" y="101.2">GND</text>
<text x="48.8" y="101.2">GND</text>
<text x="50.3" y="96.1">A0</text>
<text x="50.3" y="98.7">A1</text>
<text x="188.5" y="96.1">LED_TEST-</text>
<text x="252.7" y="97.4">10u</text>
<text x="265.4" y="97.7">D304</text>
<text x="265.4" y="100.2">BLUE</text>
<text x="38.6" y="116.4">VDD</text>
<text x="38.6" y="119">GND</text>
<text x="46.5" y="119">RES</text>
<text x="47.6" y="116.4">CS</text>
<text x="38.6" y="121.5">LEDA</text>
<text x="38.6" y="124.1">LEDK</text>
<text x="46.3" y="124.1">SCK</text>
<text x="47.6" y="121.5">RS</text>
<text x="43.5" y="130.4">IC_SCK</text>
<text x="45.5" y="126.6">MOSI</text>
<text x="43.4" y="135.5">IC_SDO</text>
<text x="44.8" y="132.9">IC_CS</text>
<text x="44.2" y="138">IC_SDI</text>
</g>
</svg>
